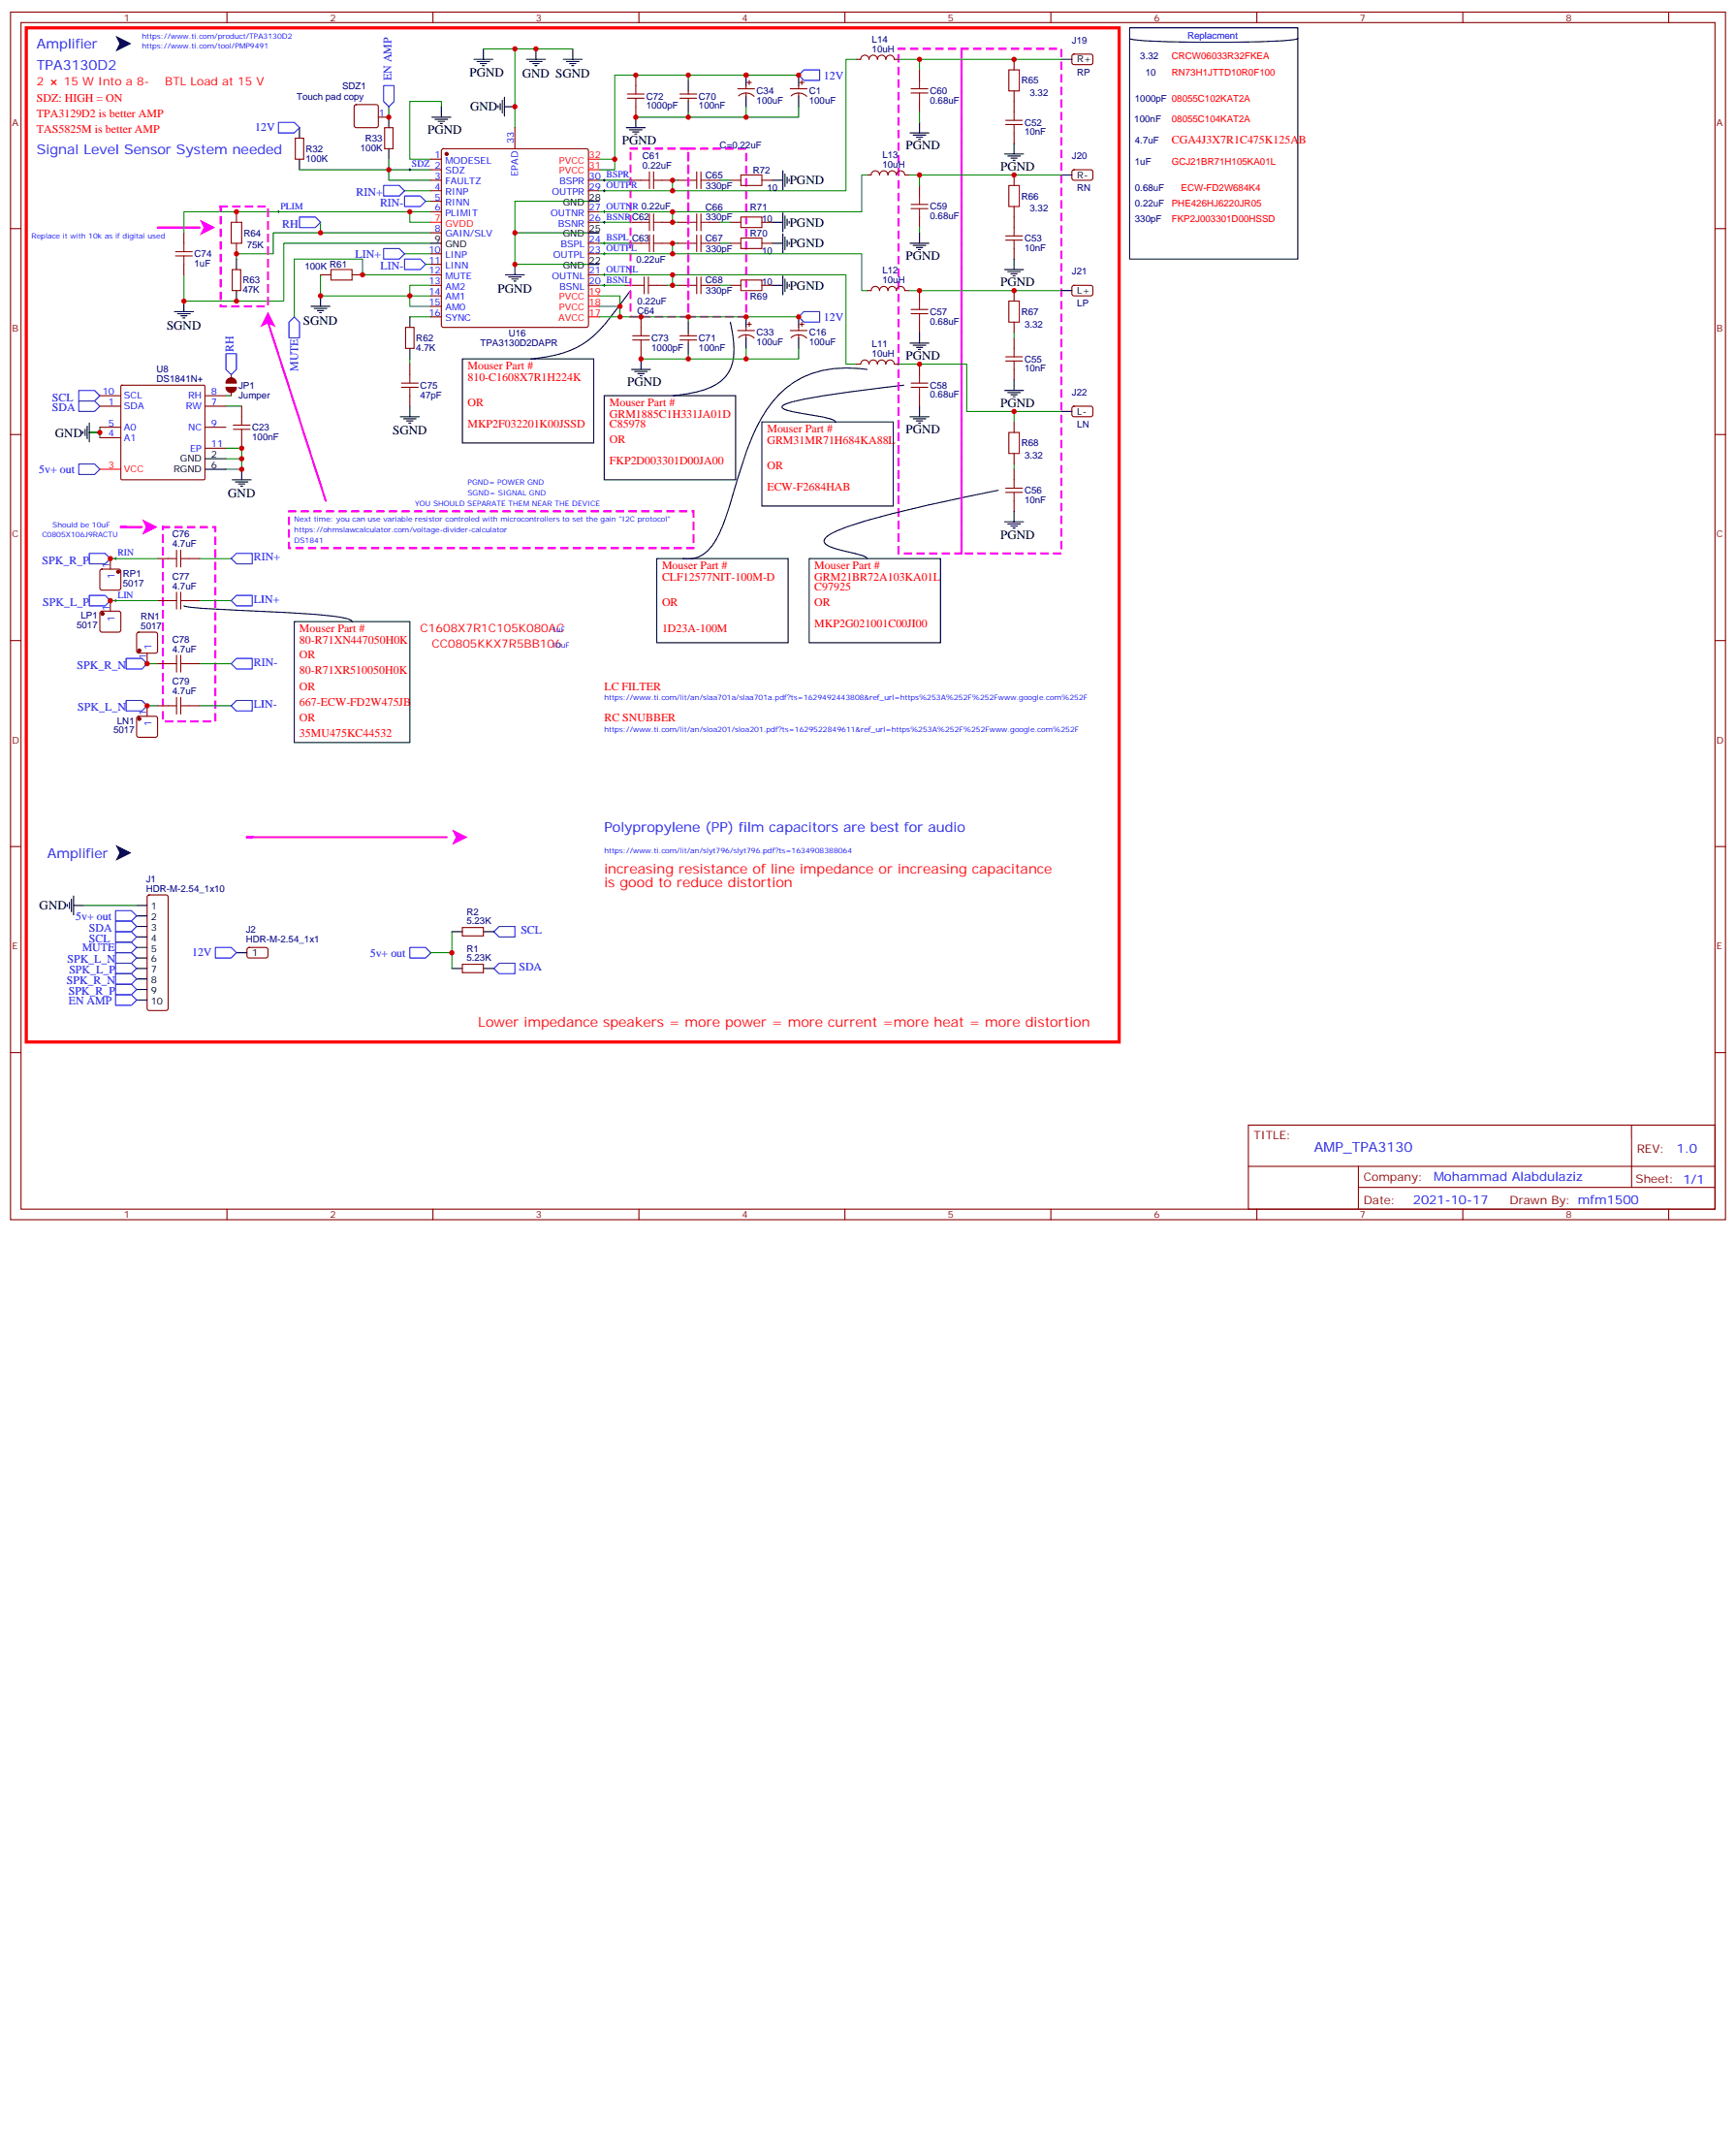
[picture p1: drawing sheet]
<svg xmlns="http://www.w3.org/2000/svg" width="583mm" height="716mm" viewBox="0 0 583 716" stroke-linecap="round" stroke-linejoin="round" font-family="sans-serif">
<g fill="none" stroke="#870000" stroke-width=".35">
<path d="M3.5 4.1h575.8v405.3h-575.8zM7.1 7.6h568.6v398.3h-568.6zM76.2 4.1v3.5M145.3 4.1v3.5M214.5 4.1v3.5M283.6 4.1v3.5M352.8 4.1v3.5M421.9 4.1v3.5M491.1 4.1v3.5M560.2 4.1v3.5M3.5 76.7h3.6M575.7 76.7h3.6"/>
<path d="M3.5 145.9h3.6M575.7 145.9h3.6M3.5 215h3.6M575.7 215h3.6M3.5 284.2h3.6M575.7 284.2h3.6M3.5 353.3h3.6M575.7 353.3h3.6M419.1 377.6h156.6v28.3h-156.6zM547.7 377.7v20.9M419.1 391.5h156.5M456 398.6h119.6"/>
<path d="M456 391.5v14.1M76.2 405.9v3.5M145.3 405.9v3.5M214.5 405.9v3.5M283.6 405.9v3.5M352.8 405.9v3.5M421.9 405.9v3.5M491.1 405.9v3.5M560.2 405.9v3.5"/>
</g>
<path d="M291 124a35.6 35.6 0 0 0-25.1 4.7 43.5 43.5 0 0 0-14.8 21.4l-4.1 12.9a100.9 100.9 0 0 1-6.6 18 10.8 10.8 0 0 1-11.1 6.5M220.5 187.5h44.1v28.2h-44.1z" fill="none" stroke="#000" stroke-width=".35"/>
<path d="M151.7 278.3l5.3 2.7-5.3 2.6 1.3-2.6z" fill="#f0f"/>
<path d="M42.3 176.9h-1.7h7M84.7 281h-1.8h67" fill="none" stroke="#f0f" stroke-width=".71"/>
<g fill="none" stroke="#000" stroke-width=".35">
<path d="M130.5 39.3v3.6M268.1 25.2v3.6M268.1 32.3v3.5M100.5 42.9v3.5M100.5 53.4v3.6M130.5 49.9v3.5M169.7 92.3h6.3M170.7 93h4.3M171.8 93.7h2.1M172.5 94.4h.7M172.9 88.7v3.6M211.7 97.5l-1.5 2a70.4 70.4 0 0 1-12.7 14.7 35.4 35.4 0 0 1-19.3 6.3"/>
<path d="M245.2 108.1a27.3 27.3 0 0 1 .3 15.1 13.6 13.6 0 0 1-9.9 7.9 50.5 50.5 0 0 1-9.8 1.7M250.5 106.4v3.5M250.5 113.4v3.5M268.1 106.4v3.5M268.1 113.4v3.5M155.2 120.5h44.1v28.2h-44.1zM202.8 132.8h44.1v28.2h-44.1zM303.4 129.3l-28 3.7a46.1 46.1 0 0 0-12.6 3.1l-.3 .5a4.6 4.6 0 0 0 3.5 1.6l1.7 .3a57.3 57.3 0 0 1 12.5 2.7l.3 .4M27.9 144.8v.7M28.6 144.1v2.1M29.3 143.1v4.2M30 145.2h3.5"/>
<path d="M30 142v6.3M68.8 154h7M68.8 157.5h7M81.1 157.5v3.5M255.8 141.6h44.1v28.3h-44.1zM78 161h6.3M79 161.7h4.3M80.1 162.5h2.1M80.8 163.2h.7M335.1 164.6a486.4 486.4 0 0 0-47.8 11.2 28.8 28.8 0 0 0-10 4.6l-.6 .8v.8a6.7 6.7 0 0 0 4.2 2.3l6.7 1.6a4.9 4.9 0 0 1 3.4 1.6M271.6 187.5h44.1v28.2h-44.1zM61.7 203.4a165.2 165.2 0 0 0 22.8 1.6l6.8 .4a204.1 204.1 0 0 1 24.6 2.1l2 .7 .3 .5"/>
<path d="M98.8 208.7h38.8v40.5h-38.8z"/>
</g>
<g fill="none" stroke="#870000" stroke-width=".35">
<path d="M119.1 35.3l.5-.2h6.7l.5 .2 .2 .5v6.4l-.2 .5-.5 .2h-6.7l-.5-.3-.2-.4v-6.4zM127 39.3h3.5M265.3 29.8h5.6M265.6 32.2a3.8 3.8 0 0 1 5.2 .2M268.1 28.8v1M268.1 31.2v1.1M268.5 27.7h1.4M269.2 27v1.4M308.7 23.5v3.5M308.7 34v3.6M340.4 34v3.6M99.1 46.4h2.9v7h-2.9z"/>
<path d="M129.1 42.9h2.8v7h-2.8zM340.4 44.6v3.6M211.7 74.6h3.5M211.7 60.5h3.5M222.2 74.6h3.6M222.2 60.5h3.6M227.5 74.6h3.6M227.5 60.5h3.6M238.1 74.6h3.6M238.1 60.5h3.6M308.7 62.3v3.5M308.7 72.8v3.6"/>
<path d="M340.4 72.8v3.6M209.9 95.8h3.5M211.7 81.7h3.5M220.5 95.8h3.5M222.2 81.7h3.6M227.5 95.8h3.6M227.5 81.7h3.6M238.1 95.8h3.6M238.1 81.7h3.6M308.7 97.5v3.6M340.4 83.4v3.6M247.6 110.9h5.7"/>
<path d="M247.9 113.3a3.8 3.8 0 0 1 5.3 .2M250.5 109.9v1M250.5 112.4v1M250.8 108.8h1.4M251.5 108.1v1.4M265.3 110.9h5.6M265.6 113.3a3.8 3.8 0 0 1 5.2 .2M268.1 109.9v1M268.1 112.4v1M268.5 108.8h1.4M269.2 108.1v1.4M308.7 108.1v3.6"/>
<path d="M340.4 113.4v3.5M33.5 136.3h7.1M33.5 132.8h7.1M40.6 129.5l.3-.2h27.5l.3 .2 .1 31.2-.2 .3h-27.7l-.3-.1zM68.8 136.3h7M68.8 132.8h7M77.6 125.8v1M77.6 131.8v1M81.1 136.3v3.6M308.7 122.2v3.6M308.7 132.8v3.5M340.4 124v3.5"/>
<path d="M33.5 146.9h7.1M33.5 143.4h7.1M68.8 143.4h7M68.8 150.5h7M81.1 146.9v3.6M340.4 157.5v3.5M340.4 168.1v3.5M33.7 191.2l.5-.2h5.7l.5 .2 .2 .5v5.7l-.3 .5-.4 .2h-5.7l-.5-.2-.2-.5v-5.7zM37 187.5v3.5M33.7 205.3l.5-.2h5.7l.5 .2 .2 .5v5.7l-.3 .5-.4 .2h-5.7l-.5-.2-.2-.5v-5.7zM37 201.6v3.5M46.1 212.4l.5-.2h5.6l.5 .2 .2 .5v5.6l-.2 .5-.5 .3h-5.6l-.5-.3-.2-.5v-5.6z"/>
<path d="M49.4 219.3v3.5M49.4 236.9v3.5M46.1 240.6l.5-.2h5.6l.5 .2 .2 .5v5.7l-.2 .5-.5 .2h-5.6l-.5-.3-.2-.4v-5.7z"/>
</g>
<path d="M107.6 74.6v3.5M172.9 78.1v10.6h28.2M225.8 92.3h58.2v29.9h3.5M75.8 132.8h1.8M75.8 136.3h5.3M33.5 143.4v1.8h-3.5h3.5v1.7M75.8 150.5h5.3v7h-5.3M75.8 154h5.3" fill="none" stroke="#008700" stroke-width=".35"/>
<g fill="none" stroke="#a10000" stroke-width=".35">
<path d="M305.9 31.2h5.6M305.9 29.8h5.6M308.7 27v2.8M308.7 31.2v2.8M340.4 37.6v2.8M218 57.7v5.6M219.4 57.7v5.6M233.9 57.7v5.6M235.3 57.7v5.6M337.6 41.8h5.7M337.6 40.4h5.7M340.4 41.8v2.8"/>
<path d="M215.2 74.6h2.8M215.2 60.5h2.8M218 71.8v5.6M218 78.8v5.7M219.4 74.6h2.8M219.4 60.5h2.8M219.4 71.8v5.6M219.4 78.8v5.7M231.1 74.6h2.8M231.1 60.5h2.8M233.9 71.8v5.6M233.9 78.8v5.7"/>
<path d="M235.3 71.8v5.6M235.3 78.8v5.7M235.3 74.6h2.8M235.3 60.5h2.8M305.9 70h5.6M305.9 68.6h5.6M308.7 65.8v2.8M308.7 70v2.8M337.6 79.2h5.7M340.4 76.4v2.8M213.4 95.8h2.9M215.2 81.7h2.8"/>
<path d="M216.3 93v5.6M217.7 95.8h2.8M217.7 93v5.6M219.4 81.7h2.8M231.1 95.8h2.8M231.1 81.7h2.8M233.9 93v5.6M235.3 93v5.6M235.3 95.8h2.8M235.3 81.7h2.8M337.6 80.6h5.7M340.4 80.6v2.8"/>
<path d="M305.9 105.3h5.6M305.9 103.9h5.6M308.7 101.1v2.8M308.7 105.3v2.8M337.6 119.8h5.7M340.4 116.9v2.9M81.1 139.9v2.8M305.9 130h5.6M305.9 128.6h5.6M308.7 125.8v2.8M308.7 130v2.8M337.6 121.2h5.7"/>
<path d="M340.4 121.2v2.8M78.3 142.7h5.7M78.3 144.1h5.7M81.1 144.1v2.8M337.6 165.3h5.7M337.6 163.9h5.7M340.4 161v2.9M340.4 165.3v2.8"/>
</g>
<path d="M301.6 16.4h21.2v169.3h-21.2zM322.8 16.4h33.5v169.3h-33.5zM211.7 49.9h19.4v56.5h-19.4zM231.1 49.9h19.4v56.5h-19.4z" fill="none" stroke="#f0f" stroke-width=".71" stroke-dasharray="2.1 2.1"/>
<path d="M100.5 72.8h5.3l1.8 1.8-1.8 1.8h-5.3zM75.8 118.7h3.6v5.3l-1.8 1.8-1.8-1.8zM26.5 134.6h5.2l1.8 1.7-1.8 1.8h-5.2zM26.5 131.1h5.2l1.8 1.7-1.8 1.8h-5.2zM26.5 155.8h5.2l1.8 1.7-1.8 1.8h-5.2zM30 199.8h5.3l1.7 1.8-1.7 1.8h-5.3zM30 185.7h5.3l1.7 1.8-1.7 1.8h-5.3zM42.3 235.1h5.3l1.8 1.8-1.8 1.8h-5.3zM42.3 221h5.3l1.8 1.8-1.8 1.7h-5.3z" fill="none" stroke="#00f" stroke-width=".35"/>
<g fill="#870000" stroke="#870000" stroke-width=".35">
<path d="M75.8 130h3.6a1.76 1.76 0 0 1-1.8 1.8 1.76 1.76 0 0 1-1.8-1.8z"/>
<path d="M76.4 127.3a1.76 1.76 0 0 1 1.9-.3 1.76 1.76 0 0 1 1.1 1.6h-3.6z"/>
<circle cx="34.4" cy="206" r=".53"/>
<circle cx="39.7" cy="191.9" r=".53"/>
<circle cx="46.7" cy="241.3" r=".53"/>
<circle cx="46.7" cy="218.4" r=".53"/>
</g>
<path d="M33.5 157.5h7.1" fill="none" stroke="#f00" stroke-width=".35"/>
<path d="M47.6 174.3l5.3 2.6-5.3 2.7 1.3-2.7z" fill="#f0f"/>
<path d="M54.7 176.9h17.6v65.3h-17.6z" fill="none" stroke="#f0f" stroke-width=".71" stroke-dasharray="2.1 2.1"/>
<path d="M130.5 35.8v3.5M250.5 35.8v3.5M130.5 53.4v7.1h14.1M250.5 116.9v3.6M49.4 236.9h3.5M49.4 222.8h3.5" fill="none" stroke="#008700" stroke-width=".35"/>
<path d="M247.6 29.8h5.7M247.9 32.2a3.8 3.8 0 0 1 5.3 .2M250.5 28.8v1M250.5 31.2v1.1M250.8 27.7h1.4M251.5 27v1.4" fill="none" stroke="#870000" stroke-width=".35"/>
<path d="M250.5 25.2v3.6M250.5 32.3v3.5" fill="none" stroke="#000" stroke-width=".35"/>
<path d="M268.1 106.4l1.8-1.8h5.3v3.5h-5.3z" fill="none" stroke="#00f" stroke-width=".35"/>
<path d="M52.9 76.4h14.1" fill="none" stroke="#f0f" stroke-width=".71"/>
<path d="M67 73.7l5.3 2.7-5.3 2.6 1.4-2.6z" fill="#f0f"/>
<g fill="none" stroke="#008700" stroke-width=".35">
<path d="M162.3 16.4h10.6v26.5M172.9 16.4h19.4M287.5 19.9h-3.5v44.1h-58.2M301.6 19.9h54.7M308.7 19.9v3.6M148.2 35.8v-1.8h-10.6v19.4h7M231.1 37.6v1.7h-17.7M231.1 27v-1.8h-24.7v28.2M231.1 25.2h37M268.1 35.8v3.5h-37M308.7 37.6v3.5M100.5 57h44.1"/>
<path d="M201.1 53.4h5.3v3.6h-5.3M291 58.7h-1.7v12.4h-63.5M305.2 58.7h3.5v3.6M308.7 58.7h47.6M135.8 64h8.8M137.6 71.1h-75.9v7M142.9 67.6h1.7M144.6 78.1h-52.9v7.1h-12.3v1.8M144.6 71.1h-7v3.5h7M201.1 71.1h24.7v3.5h1.7M201.1 67.6h-28.2v10.5h28.2M201.1 60.5h10.6"/>
<path d="M201.1 74.6h10.6M227.5 60.5h-1.7v3.5h-24.7M241.7 60.5h3.5M241.7 74.6h3.5M308.7 76.4v1.7M107.6 92.3v7h30v3.5h7M135.8 85.2h8.8M142.9 88.7h1.7M144.6 95.8h-7v3.5h7M144.6 92.3h-22.9v-5.3h-22.9v19.4M144.6 81.7h-49.4v19.4h-33.5v-8.8M201.1 92.3h24.7v3.5h-1.8"/>
<path d="M201.1 99.3h7v3.5h-7M201.1 81.7h10.6M201.1 95.8h8.8M225.8 85.2h63.5v12.3h1.7M225.8 95.8h1.7M227.5 81.7h-1.7v3.5h-24.7M241.7 81.7h3.5M241.7 95.8h3.5M305.2 97.5h51.1M137.6 106.4h7M208.1 106.4h23v1.7M208.1 102.8v3.6h-7"/>
<path d="M231.1 106.4h37M268.1 116.9v3.6h-37v-1.8M340.4 111.7v1.7M137.6 120.5v1.7M215.2 120.5h15.9M301.6 122.2h23v15.9h15.8v3.5M340.4 138.1h15.9M340.4 155.8v1.7M37 187.5h15.9M67 187.5h10.6M37 201.6h15.9M67 201.6h10.6"/>
<path d="M67 236.9h10.6M67 222.8h10.6"/>
</g>
<path d="M128.8 28.8h3.5v5.2l-1.8 1.8-1.7-1.8zM268.1 25.2l1.8-1.7h5.3v3.5h-5.3zM93.5 41.1h5.3l1.7 1.8-1.7 1.7h-5.3zM128.8 62.3h5.3l1.7 1.7-1.7 1.8h-5.3zM135.8 65.8h5.3l1.8 1.8-1.8 1.7h-5.3zM128.8 83.4h5.3l1.7 1.8-1.7 1.8h-5.3zM135.8 87h5.3l1.8 1.7-1.8 1.8h-5.3zM97 108.1l1.8-1.7 1.7 1.7v5.3h-3.5zM77.6 187.5l1.8-1.8h5.3v3.6h-5.3zM77.6 201.6l1.8-1.8h5.3v3.6h-5.3zM77.6 236.9l1.8-1.8h5.3v3.6h-5.3zM77.6 222.8l1.8-1.8h5.3v3.5h-5.3z" fill="none" stroke="#00f" stroke-width=".35"/>
<g fill="none" stroke="#000" stroke-width=".35">
<path d="M159.1 19.9h6.4M162.3 16.4v3.5M176.7 19.9h6.4M179.9 16.4v3.5M189.1 19.9h6.3M192.3 16.4v3.5M356.3 19.9h3.5M145 39.3h6.3M148.2 35.8v3.5M160.2 20.6h4.2M161.2 21.3h2.1M161.9 22h.7"/>
<path d="M177.8 20.6h4.2M178.9 21.3h2.1M179.6 22h.7M190.1 20.6h4.3M191.2 21.3h2.1M191.9 22h.7M213.4 39.3v3.6M231.1 27v3.5M231.1 34v3.6M146 40h4.3M147.1 40.7h2.1M147.8 41.5h.7"/>
<path d="M210.3 42.9h6.3M211.3 43.6h4.2M212.4 44.3h2.1M213.1 45h.7M262.8 57.3v6.4M263.5 58.4v4.2M264.2 59.4v2.2M305.5 44.6h6.4M306.6 45.3h4.2M307.6 46h2.1M308.3 46.7h.7M308.7 41.1v3.5"/>
<path d="M337.3 51.7h6.3M338.3 52.4h4.2M339.4 53.1h2.1M340.1 53.8h.7M340.4 48.2v3.5M356.3 58.7h3.5M197.6 78.1h3.5M197.6 67.6h3.5M259.3 60.5h3.5M259.3 74.6h3.5M262.8 71.4v6.4M262.8 78.5v6.3"/>
<path d="M263.5 72.5v4.2M263.5 79.6v4.2M264.2 73.6v2.1M264.9 60.1v.8M264.9 74.3v.7M308.7 78.1v3.6M79.4 87v3.5M79.4 97.5v3.6M107.6 99.3v3.5M144.6 81.7h3.6M197.6 88.7h3.5M259.3 81.7h3.5"/>
<path d="M259.3 95.8h3.5M262.8 92.6v6.4M263.5 93.7v4.2M264.2 80.6v2.1M264.2 94.7v2.1M264.9 81.3v.7M264.9 95.4v.7M305.5 81.7h6.4M306.6 82.4h4.2M307.6 83.1h2.1M308.3 83.8h.7M337.3 90.5h6.3"/>
<path d="M338.3 91.2h4.2M339.4 91.9h2.1M340.1 92.6h.7M340.4 87v3.5M356.3 97.5h3.5M58.6 104.6h6.3M59.6 105.3h4.3M60.7 106h2.1M61.4 106.7h.7M61.7 101.1v3.5M104.4 102.8h6.4M105.5 103.5h4.2"/>
<path d="M106.5 104.2h2.2M107.2 105h.7M137.6 106.4v3.5M137.6 116.9v3.6M231.1 108.1v3.6M231.1 115.2v3.5M305.5 115.2h6.4M306.6 115.9h4.2M307.6 116.6h2.1M308.3 117.3h.7M308.7 111.7v3.5M134.4 139.9h6.4"/>
<path d="M137.6 136.3v3.6M212 124h6.4M213.1 124.7h4.2M214.1 125.4h2.2M214.8 126.1h.7M215.2 120.5v3.5M305.5 139.9h6.4M308.7 136.3v3.6M337.3 131.1h6.3M338.3 131.8h4.2M339.4 132.5h2.1M340.1 133.2h.7"/>
<path d="M340.4 127.5v3.6M356.3 138.1h3.5M135.5 140.6h4.2M136.5 141.3h2.1M137.2 142h.7M306.6 140.6h4.2M307.6 141.3h2.1M308.3 142h.7M337.3 175.2h6.3M338.3 175.9h4.2M339.4 176.6h2.1M340.1 177.3h.7"/>
<path d="M340.4 171.6v3.6"/>
</g>
<path d="M38.8 12l5.3 2.6-5.3 2.7 1.3-2.7z" fill="#000"/>
<g fill="none" stroke="#870000" stroke-width=".35">
<path d="M287.5 19.9h1.4a1.41 1.41 0 0 1 1.4-1.4 1.41 1.41 0 0 1 1.4 1.4 1.41 1.41 0 0 1 1.5-1.4 1.41 1.41 0 0 1 1.4 1.4 1.41 1.41 0 0 1 1.4-1.4 1.41 1.41 0 0 1 1.4 1.4 1.41 1.41 0 0 1 1.4-1.4 1.41 1.41 0 0 1 1.4 1.4h1.4M340.4 19.9v3.6M360.1 18.4l.4-.2h6l.4 .7-.1 2.4-.6 .4-5.9-.1-.5-.6v-2.1zM213.4 25.2v3.6M213.4 35.8v3.5M228.2 33h5.7M228.2 31.6h5.7M231.1 30.5v1.1M231.1 33v1M340.4 30.5v3.5M144.6 53.4h3.6M144.6 57h3.6"/>
<path d="M148.4 50.1l.5-.2h47.9l.5 .2 .3 .5v58.6l-.3 .5-.5 .2h-47.9l-.5-.2-.2-.5v-58.6zM172.9 42.9v7M291 58.7h1.5a1.41 1.41 0 0 1 1.4-1.4 1.41 1.41 0 0 1 1.4 1.4 1.41 1.41 0 0 1 1.4-1.4 1.41 1.41 0 0 1 1.4 1.4 1.41 1.41 0 0 1 1.4-1.4 1.41 1.41 0 0 1 1.4 1.4 1.41 1.41 0 0 1 1.4-1.4 1.41 1.41 0 0 1 1.4 1.4h1.5M340.4 58.7v3.6M360.1 57.2l.4-.2h6l.4 .7-.1 2.4-.6 .4-5.9-.1-.5-.6v-2.1zM61.7 78.1v3.6M79.4 71.1v3.5M144.6 60.5h3.6M144.6 64h3.6M144.6 67.6h3.6M144.6 71.1h3.6M144.6 78.1h3.6"/>
<path d="M197.6 60.5h3.5M197.6 74.6h3.5M197.6 64h3.5M197.6 71.1h3.5M245.2 60.5h3.5M245.2 74.6h3.5M255.8 60.5h3.5M255.8 74.6h3.5M340.4 69.3v3.5M61.7 88.7v3.6M78 90.5h2.8v7h-2.8zM79.4 81.7v3.5"/>
<path d="M107.6 92.3h3.5M118.2 92.3h3.5M144.6 95.8h3.6M144.6 92.3h3.6M144.6 85.2h3.6M144.6 88.7h3.6M144.6 99.3h3.6M197.6 81.7h3.5M197.6 95.8h3.5M197.6 92.3h3.5M197.6 85.2h3.5M245.2 81.7h3.5"/>
<path d="M245.2 95.8h3.5M255.8 81.7h3.5M255.8 95.8h3.5M291 97.5h1.5a1.41 1.41 0 0 1 1.4-1.4 1.41 1.41 0 0 1 1.4 1.5 1.41 1.41 0 0 1 1.4-1.5 1.41 1.41 0 0 1 1.4 1.5 1.41 1.41 0 0 1 1.4-1.5 1.41 1.41 0 0 1 1.4 1.5 1.41 1.41 0 0 1 1.4-1.5 1.41 1.41 0 0 1 1.4 1.5l1.5-.1M340.4 97.5v3.6M360.1 96l.4-.2h6l.4 .7-.1 2.4-.6 .4-5.9-.1-.5-.6v-2.1zM136.2 109.9h2.8v7h-2.8zM144.6 102.8h3.6M144.6 106.4h3.6M215.2 106.4v3.5M215.2 116.9v3.6M228.2 114.1h5.7"/>
<path d="M228.2 112.7h5.7M231.1 111.7v1M231.1 114.1v1.1M340.4 108.1v3.6M137.6 122.2v3.6M137.6 132.8v3.5M287.5 122.2h1.4a1.41 1.41 0 0 1 1.4-1.4 1.41 1.41 0 0 1 1.4 1.4 1.41 1.41 0 0 1 1.5-1.4 1.41 1.41 0 0 1 1.4 1.4 1.41 1.41 0 0 1 1.4-1.4 1.41 1.41 0 0 1 1.4 1.4 1.41 1.41 0 0 1 1.4-1.4 1.41 1.41 0 0 1 1.4 1.4h1.4M360.1 136.6l.4-.3 6 .1 .4 .7-.1 2.3-.6 .5-5.9-.1-.5-.6v-2.1zM340.4 141.6v3.6M340.4 152.2v3.6M52.9 187.5h3.5M63.5 187.5h3.5"/>
<path d="M52.9 201.6h3.5M63.5 201.6h3.5M52.9 236.9h3.5M52.9 222.8h3.5M63.5 236.9h3.5M63.5 222.8h3.5"/>
</g>
<g fill="none" stroke="#a10000" stroke-width=".35">
<path d="M210.6 33h5.7M210.6 31.6h5.7M213.4 28.8v2.8M213.4 33v2.8M338.7 23.5h3.5v7h-3.5zM248.7 58.7h7.1v3.6h-7.1zM77.6 74.6h3.5v7.1h-3.5zM248.7 72.8h7.1v3.6h-7.1zM248.7 79.9h7.1v3.5h-7.1zM338.7 62.3h3.5v7h-3.5zM58.9 85.9h5.7M58.9 84.5h5.7"/>
<path d="M61.7 81.7v2.8M61.7 85.9v2.8M111.1 90.5h7.1v3.5h-7.1zM248.7 94h7.1v3.5h-7.1zM212.4 114.1h5.6M212.4 112.7h5.6M215.2 109.9v2.8M215.2 114.1v2.8M338.7 101.1h3.5v7h-3.5zM134.8 130h5.6M134.8 128.6h5.6M137.6 125.8v2.8"/>
<path d="M137.6 130v2.8M338.7 145.2h3.5v7h-3.5zM56.4 187.5h2.9M59.3 184.7v5.6M59.3 198.8v5.6M60.7 184.7v5.6M60.7 198.8v5.6M60.7 187.5h2.8M56.4 201.6h2.9M59.3 220v5.6M60.7 220v5.6M60.7 201.6h2.8"/>
<path d="M56.4 236.9h2.9M56.4 222.8h2.9M59.3 234.1v5.6M60.7 236.9h2.8M60.7 234.1v5.6M60.7 222.8h2.8"/>
</g>
<g fill="none" stroke="#000" stroke-width=".33">
<path d="M137.2 57h.7M137.6 56.6v.7M93.1 71.1h.7M93.5 70.7v.7M202.5 64h.7M202.5 60.5h.7M202.5 71.1h.7M202.5 74.6h.7M202.8 60.1v.8M202.8 63.7v.7M202.8 70.7v.7M202.8 74.3v.7"/>
<path d="M202.5 81.7h.7M202.5 85.2h.7M202.5 92.3h.7M202.5 95.8h.7M202.8 81.3v.7M202.8 84.8v.7M202.8 91.9v.7M202.8 95.4v.7M38.5 187.5h.7M38.8 187.1v.8M38.5 201.6h.7M38.8 201.3v.7"/>
</g>
<circle cx="149.9" cy="51.7" r=".53" fill="#870000" stroke="#870000" stroke-width=".35"/>
<path d="M197.6 57h3.5M197.6 53.4h3.5M144.6 74.6h3.6M197.6 99.3h3.5M197.6 106.4h3.5M197.6 102.8h3.5" fill="none" stroke="#f00" stroke-width=".35"/>
<path d="M74.1 69.3h15.9v33.5h-15.9z" fill="none" stroke="#f0f" stroke-width=".71" stroke-dasharray="2.1 2.1"/>
<path d="M90 108.1l19.4 60" fill="none" stroke="#f0f" stroke-width=".71"/>
<path d="M90 104.6l2.6 5.3-2.6-1.3-2.7 1.3z" fill="#f0f"/>
<path d="M97 171.6h135.8v12.4h-135.8z" fill="none" stroke="#f0f" stroke-width=".71" stroke-dasharray="2.1 2.1"/>
<path d="M8.8 9.3h366.9v340.5h-366.9z" fill="none" stroke="#f00" stroke-width="1.1"/>
<path d="M38.8 283.6l5.3 2.7-5.3 2.6 1.3-2.6z" fill="#000"/>
<path d="M49.6 300.6l.5-.2h5.6l.5 .2 .2 .5v37.4l-.2 .5-.5 .2h-5.6l-.5-.2-.2-.5v-37.4zM83.1 318.2l.5-.2 5.9 .1 .5 .6-.1 2.4-.6 .5-6-.1-.4-.6v-2.2zM155.2 311.3h7.1v2.8h-7.1zM155.2 323.7h7.1v2.8h-7.1z" fill="none" stroke="#870000" stroke-width=".35"/>
<g fill="none" stroke="#000" stroke-width=".35">
<path d="M379.2 9.3h56.5v77.7h-56.5zM379.2 12.9a26.3 26.3 0 0 0 8.9 1 423.6 423.6 0 0 0 46.5-.6l1.1-.4M167.2 35.5v.7M167.9 34.7v2.2M168.6 33.7v4.2M169.3 35.8h3.6M169.3 32.6v6.4M22.6 303.6v.7M23.3 302.9v2.1M24 301.8v4.2M24.7 303.9h3.5M24.7 300.7v6.4"/>
<path d="M45.9 303.9h3.5M45.9 307.4h3.5M45.9 311h3.5M45.9 314.5h3.5M45.9 318h3.5M79.4 319.8h3.5M151.7 312.7h3.5M162.3 312.7h3.5M45.9 321.6h3.5M45.9 325.1h3.5M45.9 328.6h3.5M45.9 332.1h3.5"/>
<path d="M45.9 335.7h3.5M151.7 325.1h3.5M162.3 325.1h3.5"/>
</g>
<g fill="none" stroke="#00f" stroke-width=".35">
<path d="M38.8 319.8h5.3l1.8 1.8-1.8 1.7h-5.3zM38.8 316.3h5.3l1.8 1.7-1.8 1.8h-5.3zM38.8 309.2h5.3l1.8 1.8-1.8 1.7h-5.3zM38.8 312.7h5.3l1.8 1.8-1.8 1.8h-5.3zM38.8 305.7h5.3l1.8 1.7-1.8 1.8h-5.3zM72.3 318h5.3l1.8 1.8-1.8 1.8h-5.3zM137.6 318h5.3l1.7 1.8-1.7 1.8h-5.3zM167.6 311h5.3v3.5h-5.3l-1.8-1.8zM38.8 333.9h5.3l1.8 1.8-1.8 1.7h-5.3zM38.8 330.4h5.3l1.8 1.7-1.8 1.8h-5.3zM38.8 326.8h5.3l1.8 1.8-1.8 1.8h-5.3zM38.8 323.3h5.3l1.8 1.8-1.8 1.7h-5.3z"/>
<path d="M165.8 325.1l1.8-1.8h5.3v3.5h-5.3z"/>
</g>
<path d="M28.2 303.9h17.7M151.7 312.7v7.1h-7.1M151.7 319.8v5.3" fill="none" stroke="#008700" stroke-width=".35"/>
<g fill="#c00">
<circle cx="130.5" cy="39.3" r=".88"/>
<circle cx="213.4" cy="39.3" r=".88"/>
<circle cx="213.4" cy="25.2" r=".88"/>
<circle cx="215.2" cy="120.5" r=".88"/>
<circle cx="215.2" cy="106.4" r=".88"/>
<circle cx="121.7" cy="92.3" r=".88"/>
<circle cx="79.4" cy="101.1" r=".88"/>
<circle cx="79.4" cy="71.1" r=".88"/>
<circle cx="79.4" cy="85.2" r=".88"/>
<circle cx="340.4" cy="19.9" r=".88"/>
<circle cx="340.4" cy="58.7" r=".88"/>
<circle cx="340.4" cy="97.5" r=".88"/>
<circle cx="268.1" cy="106.4" r=".88"/>
<circle cx="250.5" cy="106.4" r=".88"/>
<circle cx="172.9" cy="88.7" r=".88"/>
<circle cx="172.9" cy="78.1" r=".88"/>
<circle cx="225.8" cy="81.7" r=".88"/>
<circle cx="225.8" cy="74.6" r=".88"/>
<circle cx="225.8" cy="60.5" r=".88"/>
<circle cx="308.7" cy="97.5" r=".88"/>
<circle cx="308.7" cy="122.2" r=".88"/>
<circle cx="107.6" cy="78.1" r=".88"/>
<circle cx="81.1" cy="150.5" r=".88"/>
<circle cx="81.1" cy="157.5" r=".88"/>
<circle cx="81.1" cy="154" r=".88"/>
<circle cx="33.5" cy="145.2" r=".88"/>
<circle cx="37" cy="201.6" r=".88"/>
<circle cx="37" cy="187.5" r=".88"/>
<circle cx="49.4" cy="236.9" r=".88"/>
<circle cx="49.4" cy="222.8" r=".88"/>
<circle cx="250.5" cy="39.3" r=".88"/>
<circle cx="250.5" cy="120.5" r=".88"/>
<circle cx="130.5" cy="57" r=".88"/>
<circle cx="250.5" cy="25.2" r=".88"/>
<circle cx="268.1" cy="25.2" r=".88"/>
<circle cx="179.9" cy="16.4" r=".88"/>
<circle cx="231.1" cy="25.2" r=".88"/>
<circle cx="231.1" cy="39.3" r=".88"/>
<circle cx="206.4" cy="53.4" r=".88"/>
<circle cx="308.7" cy="19.9" r=".88"/>
<circle cx="308.7" cy="58.7" r=".88"/>
<circle cx="225.8" cy="64" r=".88"/>
<circle cx="225.8" cy="71.1" r=".88"/>
<circle cx="225.8" cy="85.2" r=".88"/>
<circle cx="340.4" cy="138.1" r=".88"/>
<circle cx="225.8" cy="92.3" r=".88"/>
<circle cx="225.8" cy="95.8" r=".88"/>
<circle cx="231.1" cy="120.5" r=".88"/>
<circle cx="231.1" cy="106.4" r=".88"/>
<circle cx="208.1" cy="106.4" r=".88"/>
<circle cx="208.1" cy="102.8" r=".88"/>
<circle cx="107.6" cy="99.3" r=".88"/>
<circle cx="137.6" cy="99.3" r=".88"/>
<circle cx="137.6" cy="71.1" r=".88"/>
<circle cx="61.7" cy="101.1" r=".88"/>
<circle cx="172.9" cy="16.4" r=".88"/>
<circle cx="172.9" cy="35.8" r=".88"/>
<circle cx="151.7" cy="319.8" r=".88"/>
</g>
<g font-size="4.6" fill="#00f">
<text x="12.3" y="16.4">Amplifier</text>
<text x="12.3" y="23.5">TPA3130D2</text>
<text x="12.3" y="51.7">Signal Level Sensor System needed</text>
<text x="202.8" y="279.2">Polypropylene (PP) film capacitors are best for audio</text>
<text x="15.9" y="288">Amplifier</text>
<text x="441.2" y="386.7">AMP_TPA3130</text>
</g>
<g font-size="4.6" fill="#f00">
<text x="202.8" y="293.3">increasing resistance of line impedance or increasing capacitance</text>
<text x="202.8" y="297.9">is good to reduce distortion</text>
<text x="160.5" y="344.5">Lower impedance speakers = more power = more current =more heat = more distortion</text>
</g>
<g font-size="4.2">
<text x="157.7" y="25.6">PGND</text>
<text x="175.3" y="26">GND SGND</text>
<text x="157.9" y="37.2">GND</text>
<text x="143.6" y="45">PGND</text>
<text x="208.8" y="48.5">PGND</text>
<text x="304.1" y="50.3">PGND</text>
<text x="335.8" y="57.3">PGND</text>
<text x="265.1" y="61.9">PGND</text>
<text x="265.1" y="76">PGND</text>
<text x="265.1" y="83.1">PGND</text>
<text x="304.1" y="87.3">PGND</text>
<text x="167.1" y="98.3">PGND</text>
<text x="265.1" y="97.2">PGND</text>
<text x="335.8" y="96.1">PGND</text>
<text x="56" y="110.6">SGND</text>
<text x="101.8" y="108.9">SGND</text>
<text x="304.1" y="120.8">PGND</text>
<text x="210.6" y="129.6">PGND</text>
<text x="335.8" y="136.7">PGND</text>
<text x="18.5" y="146.6">GND</text>
<text x="131.8" y="145.9">SGND</text>
<text x="304.1" y="145.5">PGND</text>
<text x="76.6" y="167.1">GND</text>
<text x="335.8" y="180.8">PGND</text>
<text x="13.2" y="305.4">GND</text>
</g>
<g font-size="4.2" fill="#00f">
<text x="562.9" y="386.9">1.0</text>
<text x="481.3" y="396.5">Mohammad Alabdulaziz</text>
<text x="474.4" y="404.3">2021-10-17</text>
</g>
<g font-size="3.9" fill="#f00">
<text x="12.3" y="28.8">2</text>
<text x="21.4" y="28.8">15 W Into a 8-</text>
<text x="55.4" y="28.8">BTL Load at 15 V</text>
<text x="12.3" y="34">SDZ: HIGH = ON</text>
<text x="12.3" y="39.3">TPA3129D2 is better AMP</text>
<text x="12.3" y="44.6">TAS5825M is better AMP</text>
<text x="393.3" y="48.2">CGA4J3X7R1C475K125AB</text>
<text x="157" y="124">Mouser Part #</text>
<text x="157" y="127.9">810-C1608X7R1H224K</text>
<text x="157" y="136.3">OR</text>
<text x="204.6" y="136.3">Mouser Part #</text>
<text x="157" y="143.4">MKP2F032201K00JSSD</text>
<text x="204.6" y="143.4">C85978</text>
<text x="204.6" y="140.2">GRM1885C1H331JA01D</text>
<text x="204.6" y="148.7">OR</text>
<text x="257.5" y="145.2">Mouser Part #</text>
<text x="257.5" y="149">GRM31MR71H684KA88L</text>
<text x="204.6" y="155.8">FKP2D003301D00JA00</text>
<text x="257.5" y="157.5">OR</text>
<text x="257.5" y="164.6">ECW-F2684HAB</text>
<text x="222.2" y="191">Mouser Part #</text>
<text x="273.4" y="191">Mouser Part #</text>
<text x="222.2" y="194.9">CLF12577NIT-100M-D</text>
<text x="273.4" y="194.9">GRM21BR72A103KA01L</text>
<text x="222.2" y="203.4">OR</text>
<text x="273.4" y="198.1">C97925</text>
<text x="273.4" y="203.4">OR</text>
<text x="100.5" y="212.2">Mouser Part #</text>
<text x="141.1" y="212.2">C1608X7R1C105K080AC</text>
<text x="222.2" y="212.2">1D23A-100M</text>
<text x="273.4" y="210.4">MKP2G021001C00JI00</text>
<text x="100.5" y="221">OR</text>
<text x="100.5" y="216.1">80-R71XN447050H0K</text>
<text x="145" y="217.5">CC0805KKX7R5BB106</text>
<text x="100.5" y="226.3">80-R71XR510050H0K</text>
<text x="100.5" y="231.6">OR</text>
<text x="202.8" y="231.6">LC FILTER</text>
<text x="100.5" y="236.9">667-ECW-FD2W475JB</text>
<text x="100.5" y="242.2">OR</text>
<text x="202.8" y="242.2">RC SNUBBER</text>
<text x="100.5" y="247.5">35MU475KC44532</text>
</g>
<g font-size="3.9" fill="#00f">
<text x="131.4" y="27.1" transform="rotate(-90 131.4 27.1)">EN AMP</text>
<text x="276.6" y="26.6">12V</text>
<text x="85.6" y="44">12V</text>
<text x="119.6" y="65.8">RIN+</text>
<text x="127.6" y="69.4">RIN-</text>
<text x="94.8" y="76.4">RH</text>
<text x="119.3" y="86.5">LIN+</text>
<text x="127.8" y="90.5">LIN-</text>
<text x="276.6" y="107.8">12V</text>
<text x="78.3" y="118.2" transform="rotate(-90 78.3 118.2)">RH</text>
<text x="100.1" y="124.7" transform="rotate(-90 100.1 124.7)">MUTE</text>
<text x="17.6" y="134.6">SCL</text>
<text x="17.6" y="138.1">SDA</text>
<text x="13.1" y="158.9">5v+ out</text>
<text x="14.2" y="189.2">SPK_R_P</text>
<text x="85.2" y="188.2">RIN+</text>
<text x="14.4" y="203.3">SPK_L_P</text>
<text x="85.2" y="202.3">LIN+</text>
<text x="25.9" y="224.5">SPK_R_N</text>
<text x="85.2" y="223.5">RIN-</text>
<text x="26.1" y="238.6">SPK_L_N</text>
<text x="85.2" y="237.6">LIN-</text>
<text x="25.4" y="308.8">5v+ out</text>
<text x="29.9" y="316.3">SCL</text>
<text x="29.9" y="312.8">SDA</text>
<text x="174.9" y="313.4">SCL</text>
<text x="22.6" y="323.3">SPK_L_N</text>
<text x="27.6" y="319.3">MUTE</text>
<text x="64.4" y="320.9">12V</text>
<text x="124.2" y="321.2">5v+ out</text>
<text x="23.2" y="326.8">SPK_L_P</text>
<text x="174.2" y="325.8">SDA</text>
<text x="22.4" y="330.4">SPK_R_N</text>
<text x="23" y="333.9">SPK_R_P</text>
<text x="23" y="337.2">EN AMP</text>
</g>
<g font-size="3.9" fill="#800">
<text x="420.9" y="382.2">TITLE:</text>
<text x="549.5" y="386.9">REV:</text>
<text x="457.8" y="396.4">Company:</text>
<text x="549.1" y="397.1">Sheet: 1/1</text>
<text x="457.8" y="404.1">Date:</text>
<text x="506.8" y="404.2">Drawn By: mfm1500</text>
</g>
<g font-size="3.2" fill="#800">
<text x="41.6" y="7.1">1</text>
<text x="110.8" y="7.1">2</text>
<text x="179.9" y="7.1">3</text>
<text x="249.1" y="7.1">4</text>
<text x="318.2" y="7.1">5</text>
<text x="387.3" y="7.1">6</text>
<text x="456.5" y="7.1">7</text>
<text x="525.6" y="7.1">8</text>
<text x="4.1" y="42.2">A</text>
<text x="576.3" y="42.2">A</text>
<text x="4.1" y="111.3">B</text>
<text x="576.3" y="111.3">B</text>
<text x="4.1" y="180.4">C</text>
<text x="576.3" y="180.4">C</text>
<text x="4.1" y="249.6">D</text>
<text x="576.3" y="249.6">D</text>
<text x="4.1" y="318.7">E</text>
<text x="576.3" y="318.7">E</text>
<text x="41.6" y="408.9">1</text>
<text x="110.8" y="408.9">2</text>
<text x="179.9" y="408.9">3</text>
<text x="249.1" y="408.9">4</text>
<text x="318.2" y="408.9">5</text>
<text x="387.3" y="408.9">6</text>
<text x="456.5" y="408.9">7</text>
<text x="525.6" y="408.9">8</text>
</g>
<g font-size="3.2" fill="#000080">
<text x="292.7" y="17.5">10uH</text>
<text x="292.7" y="14.3">L14</text>
<text x="359.8" y="14.6">J19</text>
<text x="382.8" y="19.9">3.32</text>
<text x="114.9" y="29.9">SDZ1</text>
<text x="342.9" y="28.1">R65</text>
<text x="361.6" y="25.2">RP</text>
<text x="384.5" y="25.2">10</text>
<text x="99.6" y="33.4">Touch pad copy</text>
<text x="217" y="33.4">C72</text>
<text x="234.6" y="33.4">C70</text>
<text x="254" y="34.8">100uF</text>
<text x="254" y="31.6">C34</text>
<text x="271.6" y="34.8">100uF</text>
<text x="271.6" y="31.6">C1</text>
<text x="312.2" y="34.8">0.68uF</text>
<text x="312.2" y="31.6">C60</text>
<text x="345.7" y="32.3">3.32</text>
<text x="381" y="34">1000pF 08055C102KAT2A</text>
<text x="217" y="36.6">1000pF</text>
<text x="234.6" y="36.6">100nF</text>
<text x="380.8" y="41.1">100nF</text>
<text x="122.6" y="47.5">R33</text>
<text x="344" y="45.4">10nF</text>
<text x="344" y="42.2">C52</text>
<text x="102.7" y="51">R32</text>
<text x="121" y="50.7">100K</text>
<text x="215.7" y="53.4">C61</text>
<text x="241.7" y="49.9">C=0.22uF</text>
<text x="296.3" y="53.1">L13</text>
<text x="359.8" y="53.4">J20</text>
<text x="381" y="48.2">4.7uF</text>
<text x="102.7" y="54.2">100K</text>
<text x="215.7" y="56.6">0.22uF</text>
<text x="236.9" y="59.9">C65</text>
<text x="252.7" y="58.1">R72</text>
<text x="296.3" y="56.3">10uH</text>
<text x="381" y="55.2">1uF</text>
<text x="237" y="63.4">330pF</text>
<text x="257.5" y="64">10</text>
<text x="361.6" y="64">RN</text>
<text x="381" y="64">0.68uF</text>
<text x="236.9" y="70.5">C66</text>
<text x="251.8" y="70.5">R71</text>
<text x="312.2" y="70.4">C59</text>
<text x="342.9" y="66.9">R66</text>
<text x="345.7" y="71.1">3.32</text>
<text x="381" y="69.3">0.22uF</text>
<text x="212.2" y="74">C62</text>
<text x="237" y="74">330pF</text>
<text x="255.8" y="74.6">10</text>
<text x="312.2" y="73.6">0.68uF</text>
<text x="381" y="74.6">330pF</text>
<text x="81.8" y="79.3">R64</text>
<text x="82.9" y="83.4">75K</text>
<text x="212.2" y="81">C63</text>
<text x="236.9" y="81.1">C67</text>
<text x="251.8" y="79.3">R70</text>
<text x="344" y="81">C53</text>
<text x="65.3" y="89.5">1uF</text>
<text x="65.3" y="86.3">C74</text>
<text x="213.6" y="88.1">0.22uF</text>
<text x="237" y="84.6">330pF</text>
<text x="255.8" y="85.2">10</text>
<text x="344" y="84.2">10nF</text>
<text x="81.5" y="95.1">R63</text>
<text x="102.3" y="90.5">100K R61</text>
<text x="236.9" y="95.1">C68</text>
<text x="255.8" y="95.8">10</text>
<text x="296.3" y="95.1">10uH</text>
<text x="296.3" y="91.9">L12</text>
<text x="359.8" y="92.3">J21</text>
<text x="81.5" y="98.3">47K</text>
<text x="237" y="98.7">330pF</text>
<text x="251.8" y="100.5">R69</text>
<text x="213.9" y="102.1">0.22uF</text>
<text x="213.9" y="105.3">C64</text>
<text x="312.2" y="105.7">C57</text>
<text x="342.9" y="105.7">R67</text>
<text x="361.6" y="102.8">LP</text>
<text x="170.8" y="112.9">U16</text>
<text x="254" y="112.8">C33</text>
<text x="271.6" y="112.8">C16</text>
<text x="312.2" y="108.9">0.68uF</text>
<text x="344" y="109.9">3.32</text>
<text x="139.7" y="117.7">4.7K</text>
<text x="139.7" y="114.6">R62</text>
<text x="161.2" y="116.3">TPA3130D2DAPR</text>
<text x="218.7" y="117.7">1000pF</text>
<text x="218.7" y="114.5">C73</text>
<text x="234.6" y="117.7">100nF</text>
<text x="234.6" y="114.6">C71</text>
<text x="254" y="116">100uF</text>
<text x="271.6" y="116">100uF</text>
<text x="292.7" y="119.8">10uH</text>
<text x="292.7" y="116.6">L11</text>
<text x="52.6" y="124.8">U8</text>
<text x="344" y="124.8">10nF</text>
<text x="344" y="121.6">C55</text>
<text x="52.6" y="128.1">DS1841N+</text>
<text x="80.1" y="130.4">JP1</text>
<text x="141.1" y="130.4">C75</text>
<text x="312.2" y="130.4">C58</text>
<text x="80.1" y="133.6">Jumper</text>
<text x="141.1" y="133.6">47pF</text>
<text x="312.2" y="133.6">0.68uF</text>
<text x="359.8" y="132.8">J22</text>
<text x="361.6" y="143.4">LN</text>
<text x="84.7" y="147.7">100nF</text>
<text x="84.7" y="144.5">C23</text>
<text x="342.9" y="149.8">R68</text>
<text x="344" y="154">3.32</text>
<text x="344" y="165.7">C56</text>
<text x="344" y="168.9">10nF</text>
<text x="57.9" y="183.6">4.7uF</text>
<text x="57.9" y="180.4">C76</text>
<text x="41.3" y="196.8">5017</text>
<text x="41.3" y="193.6">RP1</text>
<text x="57.9" y="197.7">4.7uF</text>
<text x="57.9" y="194.6">C77</text>
<text x="27.2" y="207.7">LP1</text>
<text x="47.3" y="208">RN1</text>
<text x="25.7" y="210.9">5017</text>
<text x="47.3" y="211.1">5017</text>
<text x="57.9" y="215.7">C78</text>
<text x="57.9" y="218.9">4.7uF</text>
<text x="57.9" y="233">4.7uF</text>
<text x="57.9" y="229.8">C79</text>
<text x="39.3" y="243">LN1</text>
<text x="38.1" y="246.2">5017</text>
<text x="49.1" y="299.3">HDR-M-2.54_1x10</text>
<text x="49.1" y="296.2">J1</text>
<text x="156.6" y="310.3">5.23K</text>
<text x="156.6" y="307.1">R2</text>
<text x="82.6" y="316.5">HDR-M-2.54_1x1</text>
<text x="82.6" y="313.2">J2</text>
<text x="156.6" y="322.6">5.23K</text>
<text x="156.6" y="319.4">R1</text>
</g>
<g font-size="3.2" fill="#00f">
<text x="398.6" y="12.9">Replacment</text>
<text x="127.2" y="39">1</text>
<text x="146" y="53.1">1</text>
<text x="172.5" y="48.2" transform="rotate(-90 172.5 48.2)">33</text>
<text x="138.3" y="56.1">SDZ 2</text>
<text x="149.5" y="54.9">MODESEL</text>
<text x="149.5" y="58.4">SDZ</text>
<text x="173.9" y="59.2" transform="rotate(-90 173.9 59.2)">EPAD</text>
<text x="146" y="60.1">3</text>
<text x="146" y="63.7">4</text>
<text x="149.5" y="61.9">FAULTZ</text>
<text x="149.5" y="65.4">RINP</text>
<text x="185.4" y="65.4">OUTPR</text>
<text x="187.8" y="61.9">BSPR</text>
<text x="197.7" y="63.7">29 OUTPR</text>
<text x="197.7" y="60.1">30 BSPR</text>
<text x="94.2" y="70.2">PLIM</text>
<text x="146" y="67.2">5</text>
<text x="146" y="70.7">6</text>
<text x="149.5" y="69">RINN</text>
<text x="197.7" y="70.7">27 OUTNR 0.22uF</text>
<text x="146" y="77.8">8</text>
<text x="149.5" y="72.5">PLIMIT</text>
<text x="184.9" y="72.5">OUTNR</text>
<text x="187.3" y="76">BSNR</text>
<text x="197.7" y="74.3">26 BSNR</text>
<text x="149.5" y="79.6">GAIN/SLV</text>
<text x="188.2" y="83.1">BSPL</text>
<text x="197.7" y="81.3">24 BSPL</text>
<text x="144" y="84.8">10</text>
<text x="144" y="88.4">11</text>
<text x="149.5" y="86.6">LINP</text>
<text x="185.8" y="86.6">OUTPL</text>
<text x="197.7" y="84.8">23 OUTPL</text>
<text x="144" y="91.9">12</text>
<text x="144" y="95.4">13</text>
<text x="149.5" y="90.1">LINN</text>
<text x="149.5" y="93.7">MUTE</text>
<text x="185.3" y="93.7">OUTNL</text>
<text x="197.7" y="95.4">20 BSNL</text>
<text x="197.7" y="91.9">21 OUTNL</text>
<text x="144" y="99">14</text>
<text x="149.5" y="97.2">AM2</text>
<text x="149.5" y="100.7">AM1</text>
<text x="187.8" y="97.2">BSNL</text>
<text x="144" y="102.5">15</text>
<text x="144" y="106">16</text>
<text x="149.5" y="104.2">AM0</text>
<text x="149.5" y="107.8">SYNC</text>
<text x="34.4" y="132.5">10</text>
<text x="36.4" y="136">1</text>
<text x="41.6" y="137.4">SDA</text>
<text x="41.6" y="133.9">SCL</text>
<text x="62.4" y="137.4">RW</text>
<text x="63.1" y="133.9">RH</text>
<text x="70.9" y="136">7</text>
<text x="70.9" y="132.5">8</text>
<text x="36.4" y="143.1">5</text>
<text x="70.9" y="143.1">9</text>
<text x="36.4" y="146.6">4</text>
<text x="41.6" y="148">A1</text>
<text x="41.6" y="144.5">A0</text>
<text x="63.1" y="144.5">NC</text>
<text x="63.8" y="151.5">EP</text>
<text x="70.9" y="150.1">11</text>
<text x="36.7" y="190.9" transform="rotate(-90 36.7 190.9)">1</text>
<text x="39.5" y="186.6">RIN</text>
<text x="38.5" y="194.3" transform="rotate(-90 38.5 194.3)">1</text>
<text x="39.5" y="200.7">LIN</text>
<text x="36.7" y="205" transform="rotate(-90 36.7 205)">1</text>
<text x="38.5" y="208.5" transform="rotate(-90 38.5 208.5)">1</text>
<text x="49" y="221.4" transform="rotate(-90 49 221.4)">1</text>
<text x="50.8" y="217.9" transform="rotate(-90 50.8 217.9)">1</text>
<text x="49" y="240.2" transform="rotate(-90 49 240.2)">1</text>
<text x="50.8" y="243.7" transform="rotate(-90 50.8 243.7)">1</text>
</g>
<g font-size="3.2">
<text x="361.6" y="21">R+</text>
<text x="361.6" y="59.8">R-</text>
<text x="189" y="69">GND</text>
<text x="197.7" y="67.2">28</text>
<text x="197.7" y="77.8">25</text>
<text x="146" y="81.3">9</text>
<text x="149.5" y="83.1">GND</text>
<text x="189" y="79.6">GND</text>
<text x="197.7" y="88.4">22</text>
<text x="189" y="90.1">GND</text>
<text x="361.6" y="98.6">L+</text>
<text x="361.6" y="139.2">L-</text>
<text x="60.5" y="155">GND</text>
<text x="70.9" y="153.6">2</text>
<text x="58.2" y="158.6">RGND</text>
<text x="70.9" y="157.2">6</text>
<text x="50.7" y="305.3">1</text>
<text x="50.7" y="308.9">2</text>
<text x="50.7" y="312.4">3</text>
<text x="50.7" y="315.9">4</text>
<text x="50.7" y="319.4">5</text>
<text x="50.7" y="323">6</text>
<text x="84.7" y="320.9">1</text>
<text x="50.7" y="326.5">7</text>
<text x="50.7" y="330">8</text>
<text x="50.7" y="333.6">9</text>
<text x="50.7" y="337.1">10</text>
</g>
<g font-size="3.2" fill="#f00">
<text x="393.3" y="19.9">CRCW06033R32FKEA</text>
<text x="393.3" y="25.2">RN73H1JTTD10R0F100</text>
<text x="393.3" y="41.1">08055C104KAT2A</text>
<text x="197.7" y="53.1">32</text>
<text x="187.7" y="58.4">PVCC</text>
<text x="187.7" y="54.9">PVCC</text>
<text x="197.7" y="56.6">31</text>
<text x="393.3" y="55.2">GCJ21BR71H105KA01L</text>
<text x="396.5" y="64">ECW-FD2W684K4</text>
<text x="393.3" y="69.3">PHE426HJ6220JR05</text>
<text x="146" y="74.3">7</text>
<text x="149.5" y="76">GVDD</text>
<text x="393.3" y="74.6">FKP2J003301D00HSSD</text>
<text x="187.7" y="100.7">PVCC</text>
<text x="197.7" y="99">19</text>
<text x="187.5" y="107.8">AVCC</text>
<text x="187.7" y="104.2">PVCC</text>
<text x="197.7" y="106">17</text>
<text x="197.7" y="102.5">18</text>
<text x="36.4" y="157.2">3</text>
<text x="41.6" y="158.6">VCC</text>
</g>
<g font-size="2.5" fill="#00f">
<text x="47.6" y="12.9">https://www.ti.com/product/TPA3130D2</text>
<text x="47.6" y="16.4">https://www.ti.com/tool/PMP9491</text>
<text x="10.6" y="79.9">Replace it with 10k as if digital used</text>
<text x="157" y="166.3">SGND= SIGNAL GND</text>
<text x="157" y="162.8">PGND= POWER GND</text>
<text x="139.3" y="169.9">YOU SHOULD SEPARATE THEM NEAR THE DEVICE</text>
<text x="17.6" y="176.9">Should be 10uF</text>
<text x="98.8" y="178.7">https://ohmslawcalculator.com/voltage-divider-calculator</text>
<text x="98.8" y="175.2">Next time: you can use variable resistor controled with microcontrollers to set the gain &quot;I2C protocol&quot;</text>
<text x="14.1" y="180.4">C0805X106J9RACTU</text>
<text x="98.8" y="182.2">DS1841</text>
<text x="185.2" y="212.2">1uF</text>
<text x="185.2" y="217.5">10uF</text>
<text x="202.8" y="235.1">https://www.ti.com/lit/an/slaa701a/slaa701a.pdf?ts=1629492443808&amp;ref_url=https%253A%252F%252Fwww.google.com%252F</text>
<text x="202.8" y="245.7">https://www.ti.com/lit/an/sloa201/sloa201.pdf?ts=1629522849611&amp;ref_url=https%253A%252F%252Fwww.google.com%252F</text>
<text x="202.8" y="286.3">https://www.ti.com/lit/an/slyt796/slyt796.pdf?ts=1634908388064</text>
</g>
</svg>
